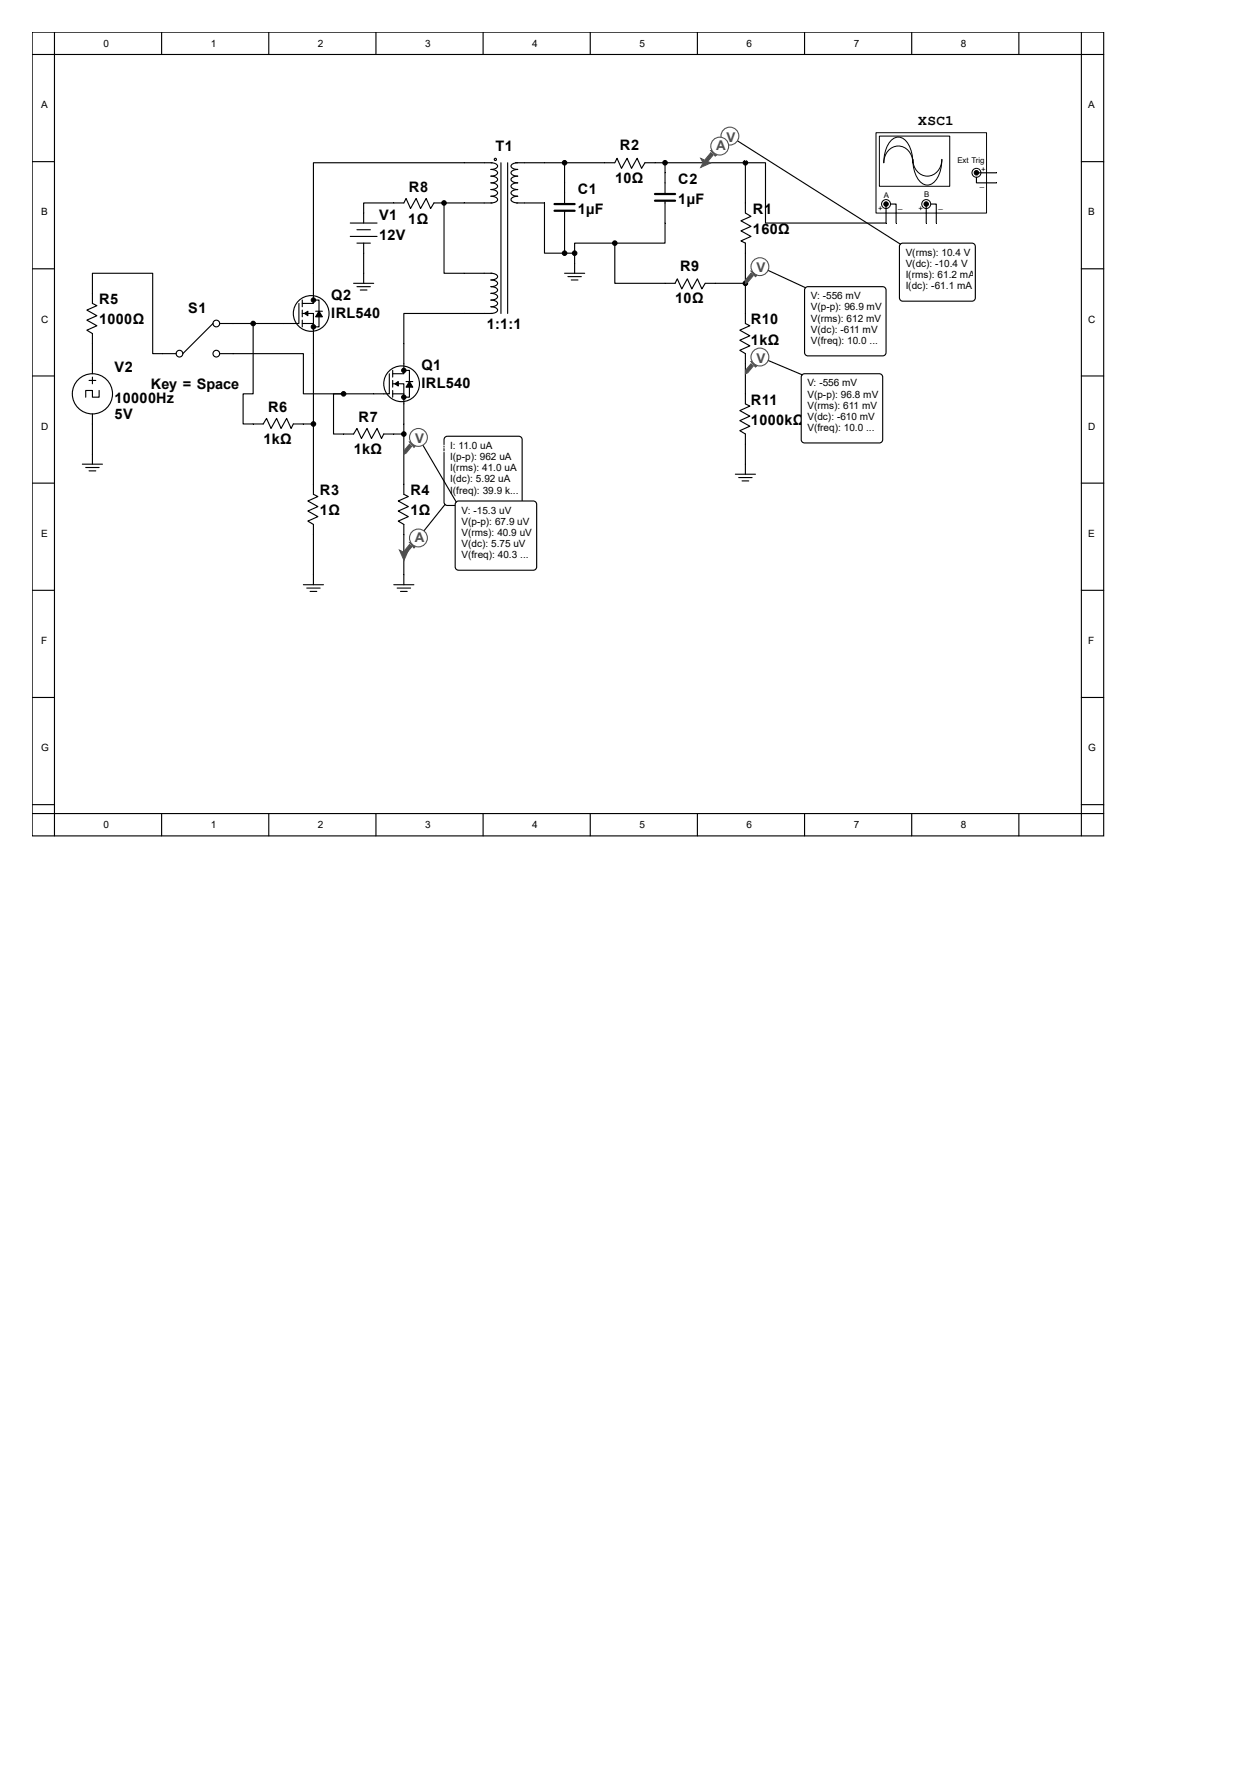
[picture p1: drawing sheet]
<svg xmlns="http://www.w3.org/2000/svg" width="297mm" height="420mm" viewBox="0 0 297 420" stroke-linecap="round" stroke-linejoin="round" font-family="sans-serif">
<g fill="none" stroke="#000" stroke-width=".26">
<path d="M7.6 7.6h254v190.5h-254zM7.6 12.9h254M12.9 7.6v190.5M38.3 7.6v5.3M63.7 7.6v5.3M89.1 7.6v5.3M114.5 7.6v5.3M139.9 7.6v5.3M165.3 7.6v5.3M190.7 7.6v5.3M216.1 7.6v5.3M241.5 7.6v5.3"/>
<path d="M256.3 7.6v190.5M7.6 38.3h5.3M116.4 38.6a1.54 1.54 0 0 1 1.6 .8 1.31 1.31 0 0 1-1.6 .8 1.54 1.54 0 0 1 1.6 .8 1.31 1.31 0 0 1-1.6 .8 1.54 1.54 0 0 1 1.6 .7 1.31 1.31 0 0 1-1.6 .8 1.54 1.54 0 0 1 1.6 .8 1.31 1.31 0 0 1-1.6 .8 1.54 1.54 0 0 1 1.6 .8 1.31 1.31 0 0 1-1.6 .8 1.54 1.54 0 0 1 1.6 .8 1.31 1.31 0 0 1-1.6 .8M116.6 38.6h-42.3v33.3h-2.7M118.7 38.6v35.7M120.3 38.6v35.7M122.2 38.6h6.9M122.7 38.6a1.54 1.54 0 0 0-1.6 .8 1.31 1.31 0 0 0 1.6 .8 1.54 1.54 0 0 0-1.6 .8 1.31 1.31 0 0 0 1.6 .8 1.54 1.54 0 0 0-1.6 .7 1.31 1.31 0 0 0 1.6 .8 1.54 1.54 0 0 0-1.6 .8 1.31 1.31 0 0 0 1.6 .8 1.54 1.54 0 0 0-1.6 .8 1.31 1.31 0 0 0 1.6 .8 1.54 1.54 0 0 0-1.6 .8 1.31 1.31 0 0 0 1.6 .8M143.4 38.6h2.3l.6-1.1 1 2.4 1.3-2.4 1.1 2.4 1.3-2.4 1.1 2.4 .8-1.3h2.4M256.3 38.3h5.3M83 52.9h6.4M83 56h6.4"/>
<path d="M84.6 54.5h3.2M84.6 57.6h3.2M86.2 50.5v2.4M86.2 57.6v9.6M110 48.1h6.6M122.4 48.1h6.7M176.7 48.1v2.4l1.3 .8-2.4 1 2.4 1.4-2.4 1 2.4 1.3-2.4 1.1 1.1 .5v2.4M7.6 63.7h5.3M70.9 71.9v4.8h-3.7M71.6 74.3h2.7v2.4M71.6 76.7h2.7v7.1M71.6 71.1v1.6"/>
<path d="M71.6 73.5v1.6M71.6 75.9v1.6M74.3 71.1h1.3v6.4h-1.3M74.8 73.8h1.6M83.8 67.2h4.8M84.6 67.9h3.2M85.4 68.7h1.6M110 64.8h6.6M116.4 64.8a1.54 1.54 0 0 1 1.6 .8 1.31 1.31 0 0 1-1.6 .8 1.54 1.54 0 0 1 1.6 .8 1.31 1.31 0 0 1-1.6 .7 1.54 1.54 0 0 1 1.6 .8 1.31 1.31 0 0 1-1.6 .8 1.54 1.54 0 0 1 1.6 .8 1.31 1.31 0 0 1-1.6 .8 1.54 1.54 0 0 1 1.6 .8 1.31 1.31 0 0 1-1.6 .8 1.54 1.54 0 0 1 1.6 .8 1.31 1.31 0 0 1-1.6 .8M116.6 74.3h-20.9v14.3h-2.6M133.8 64.8h4.8M134.6 65.6h3.2"/>
<path d="M135.4 66.4h1.6M136.2 62.4v2.4M256.3 63.7h5.3M7.6 89.1h5.3M21.1 90.2h1.6M21.9 86.2v2.4M21.9 89.4v1.6M21.9 98.1v11.9M23.5 92.6v1.5h-1.6v-1.5h-1.6v1.5M92.3 88.6v4.7h-3.7M93.1 91h2.6v2.3M93.1 93.3h2.6v7.2"/>
<path d="M93.1 87.8v1.6M93.1 90.2v1.6M93.1 92.6v1.5M95.7 87.8h1.3v6.3h-1.3M96.3 90.4h1.5M256.3 89.1h5.3M7.6 114.5h5.3M19.5 110h4.8M20.3 110.8h3.2M21.1 111.6h1.6M74.3 114.8v2.4l1.1 .5-2.4 1 2.4 1.4-2.4 1 2.4 1.3-2.4 1.1 1.3 .8v2.4M95.7 114.8v2.4l1.1 .5-2.4 1 2.4 1.4-2.4 1 2.4 1.3-2.4 1.1 1.3 .8v14.3"/>
<path d="M256.3 114.5h5.3M7.6 139.9h5.3M71.9 138.6h4.8M72.7 139.4h3.2M74.3 136.2v2.4M93.3 138.6h4.8M94.1 139.4h3.2M256.3 139.9h5.3M73.5 140.2h1.6M94.9 140.2h1.6M7.6 165.3h5.3M256.3 165.3h5.3"/>
<path d="M7.6 190.7h5.3M7.6 192.8h254M38.3 192.8v5.3M63.7 192.8v5.3M89.1 192.8v5.3M114.5 192.8v5.3M139.9 192.8v5.3M165.3 192.8v5.3M190.7 192.8v5.3M216.1 192.8v5.3M241.5 192.8v5.3M256.3 190.7h5.3"/>
<circle cx="117.4" cy="37.8" r=".26"/>
<circle cx="73.8" cy="74.3" r="4.2"/>
<circle cx="21.9" cy="93.3" r="4.8"/>
<circle cx="95.2" cy="91" r="4.2"/>
</g>
<path d="M72.2 74.3l.8-.5v1zM75.6 73.8l.8 1.3h-1.6zM93.6 91l.8-.6v1.1zM97 90.4l.8 1.4h-1.5z" fill="#000" stroke="#000" stroke-width=".26"/>
<g fill="#000" stroke="#000" stroke-width=".24">
<circle cx="74.3" cy="77.5" r=".53"/>
<circle cx="74.3" cy="71.1" r=".53"/>
<circle cx="95.7" cy="94.1" r=".53"/>
<circle cx="95.7" cy="87.8" r=".53"/>
</g>
<path d="M207.7 31.5h26.1v19h-26.1z" fill="#fff"/>
<path d="M207.6 31.5h26.2v19h-26.2z" fill="none" stroke="#000" stroke-width=".24"/>
<path d="M208.5 32.3h16.6v11.9h-16.6z" fill="#fff"/>
<path d="M208.4 32.3h16.7v11.9h-16.7zM211.2 33.3a2.35 2.35 0 0 1 4 .6 8.3 8.3 0 0 1 1.2 4.7 3.5 3.5 0 0 0-1.7-3.4 3.5 3.5 0 0 0-3.7 .1 4.1 4.1 0 0 0-1.5 3.3 7.8 7.8 0 0 1 1.7-5.3zM216.4 37.8a3.5 3.5 0 0 0 1.6 3.3 3.5 3.5 0 0 0 3.7 0 4.1 4.1 0 0 0 1.6-3.3 7.2 7.2 0 0 1-2.3 5.7 2.38 2.38 0 0 1-3.4-1.1 8.3 8.3 0 0 1-1.2-4.6z" fill="none" stroke="#000" stroke-width=".24"/>
<g fill="#fff" stroke="#000" stroke-width=".24">
<circle cx="219.6" cy="48.4" r="1.06"/>
<circle cx="210" cy="48.4" r="1.06"/>
<circle cx="231.5" cy="41" r="1.06"/>
</g>
<g fill="none" stroke="#000" stroke-width=".26">
<path d="M129.1 38.6h14.3M133.8 38.6v9.8M155.3 38.6h21.4M157.6 38.6v7.4M176.7 38.6h4.8v14.3h28.5v-4M176.7 38.6v9.5M105.3 48.1v16.7h4.7M105.3 48.1h.1M110 48.1h-7.1l-.8 1.3-1.1-2.4-1.3 2.4-1.1-2.4-1.3 2.4-1-2.4-.6 1.1h-9.5v2.4M129.1 48.1v11.9h4.7M133.8 50v10M145.7 57.6v9.6h14.3l.5-1.1 1.1 2.4 1.3-2.4 1.1 2.4 1.3-2.4 1.1 2.4 .8-1.3h9.5"/>
<path d="M145.7 57.6h-9.5v2.4M157.6 47.6v10h-11.9M211.1 48.4h1.3v4.5M219.6 48.4v4.5M220.6 48.4h1.3v4.5M231.5 42v1.3h4.7M231.7 41h4.5M50.5 76.7l-7.2 7.1M52.1 76.7h15.1M60 76.7v16.6h-2.4v7.2h4.8l.8-1.3 1 2.3 1.4-2.3 1 2.3 1.3-2.3 1.1 2.3 .5-1h4.8M133.8 60h2.4M136.2 60v2.4"/>
<path d="M176.7 60v16.7l1 .5-2.3 1.1 2.3 1.3-2.3 1 2.3 1.4-2.3 1 1.3 .8v11.9l1 .6-2.3 1 2.3 1.3-2.3 1.1 2.3 1.3-2.3 1.1 1.3 .8v9.5M41.8 83.8h-5.6v-19h-14.3v7.1l1.1 .5-2.4 1.1 2.4 1.3-2.4 1.1 2.4 1.3-2.4 1.1 1.3 .8v7.1M52.1 83.8h19.8v9.5h9.5M74.3 83.8v31M81.4 93.3h-2.3v9.6h4.7l.8-1.4 1.1 2.4 1.3-2.4 1.1 2.4 1.3-2.4 1 2.4 .6-1h4.7M81.4 93.3h7.2M95.7 100.5v14.3M174.3 112.4h4.8M175.1 113.2h3.2M175.9 114h1.6M74.3 126.7v9.5"/>
<circle cx="51.3" cy="76.7" r=".79"/>
<circle cx="42.5" cy="83.8" r=".79"/>
<circle cx="51.3" cy="83.8" r=".79"/>
</g>
<g fill="#000" stroke="#000" stroke-width=".24">
<circle cx="210" cy="48.4" r=".53"/>
<circle cx="219.6" cy="48.4" r=".53"/>
<circle cx="231.5" cy="41" r=".53"/>
</g>
<g fill="#000" stroke="#000" stroke-width=".26">
<circle cx="133.8" cy="38.6" r=".53"/>
<circle cx="157.6" cy="38.6" r=".53"/>
<circle cx="176.7" cy="38.6" r=".53"/>
<circle cx="105.3" cy="48.1" r=".53"/>
<circle cx="145.7" cy="57.6" r=".53"/>
<circle cx="60" cy="76.7" r=".53"/>
<circle cx="133.8" cy="60" r=".53"/>
<circle cx="136.2" cy="60" r=".53"/>
<circle cx="176.7" cy="67.2" r=".53"/>
<circle cx="81.4" cy="93.3" r=".53"/>
<circle cx="74.3" cy="100.5" r=".53"/>
<circle cx="95.7" cy="102.9" r=".53"/>
</g>
<path d="M131.4 50h4.8M131.4 48.4h4.8M155.3 47.6h4.7M155.3 46h4.7" fill="none" stroke="#000" stroke-width=".53"/>
<path d="M105.5 103.6l.5-.2h17a.79 .79 0 0 1 .8 .8v14.8a.79 .79 0 0 1-.8 .8h-17a.79 .79 0 0 1-.7-.8v-14.8z" fill-rule="evenodd" fill="#fff" stroke="#000" stroke-width=".26"/>
<path d="M105.5 119.5l-6.3 8" fill="none" stroke="#000" stroke-width=".26"/>
<path d="M94.7 130.4l1.1 .5 1-.5-1 2.4z" fill-rule="evenodd" fill="#505050"/>
<path d="M94.7 130.4l1.1 .5 1-.5-1 2.4z" fill="none" stroke="#505050" stroke-width=".25"/>
<path d="M97.1 129.1l.5 .5-1.3 1.6-.5 .2v-.7z" fill-rule="evenodd" fill="#505050"/>
<path d="M97.1 129.1l.5 .5-1.3 1.6-.5 .2v-.7z" fill="none" stroke="#505050" stroke-width=".25"/>
<path d="M97.1 128.6h.2l1.1 1-.3 .3z" fill-rule="evenodd" fill="#505050"/>
<path d="M97.1 128.6h.2l1.1 1-.3 .3z" fill="none" stroke="#505050" stroke-width=".25"/>
<circle cx="99.2" cy="127.5" r="2.12" fill="#fff"/>
<circle cx="99.2" cy="127.5" r="2.12" fill="none" stroke="#505050" stroke-width=".25"/>
<path d="M213.4 57.9l.6-.3h16.4a.79 .79 0 0 1 .8 .8v12.2a.79 .79 0 0 1-.8 .8h-16.4a.79 .79 0 0 1-.8-.8v-12.2z" fill-rule="evenodd" fill="#fff" stroke="#000" stroke-width=".26"/>
<path d="M173 32.2l40.5 25.7" fill="none" stroke="#000" stroke-width=".26"/>
<path d="M166.1 37.5l2.4 1.1-2.4 1.1 .6-1.1z" fill-rule="evenodd" fill="#505050"/>
<path d="M166.1 37.5l2.4 1.1-2.4 1.1 .6-1.1z" fill="none" stroke="#505050" stroke-width=".25"/>
<path d="M168.5 36.2l.5 .5-1.3 1.6-.5 .3v-.8z" fill-rule="evenodd" fill="#505050"/>
<path d="M168.5 36.2l.5 .5-1.3 1.6-.5 .3v-.8z" fill="none" stroke="#505050" stroke-width=".25"/>
<path d="M168.5 35.7h.3l1 1-.3 .3z" fill-rule="evenodd" fill="#505050"/>
<path d="M168.5 35.7h.3l1 1-.3 .3z" fill="none" stroke="#505050" stroke-width=".25"/>
<circle cx="173" cy="32.3" r="2.12" fill="#fff"/>
<circle cx="173" cy="32.3" r="2.12" fill="none" stroke="#505050" stroke-width=".25"/>
<circle cx="170.6" cy="34.6" r="2.12" fill="#fff"/>
<circle cx="170.6" cy="34.6" r="2.12" fill="none" stroke="#505050" stroke-width=".25"/>
<path d="M108.1 119l.6-.3h17.7a.79 .79 0 0 1 .8 .8v14.9a.79 .79 0 0 1-.8 .7h-17.7a.79 .79 0 0 1-.8-.7v-14.9z" fill-rule="evenodd" fill="#fff" stroke="#000" stroke-width=".26"/>
<path d="M99.2 103.7l9 15.3" fill="none" stroke="#000" stroke-width=".26"/>
<path d="M97.1 105.3l.5 .5-1.3 1.6-.5 .3v-.9z" fill-rule="evenodd" fill="#505050"/>
<path d="M97.1 105.3l.5 .5-1.3 1.6-.5 .3v-.9z" fill="none" stroke="#505050" stroke-width=".25"/>
<path d="M97.1 104.7h.2l1.1 1.1-.3 .2z" fill-rule="evenodd" fill="#505050"/>
<path d="M97.1 104.7h.2l1.1 1.1-.3 .2z" fill="none" stroke="#505050" stroke-width=".25"/>
<circle cx="99.2" cy="103.7" r="2.12" fill="#fff"/>
<circle cx="99.2" cy="103.7" r="2.12" fill="none" stroke="#505050" stroke-width=".25"/>
<path d="M190.2 88.8l.5-.2h17.7a.79 .79 0 0 1 .8 .8v14.8a.79 .79 0 0 1-.8 .8h-17.7a.79 .79 0 0 1-.8-.8v-14.8z" fill-rule="evenodd" fill="#fff" stroke="#000" stroke-width=".26"/>
<path d="M180.1 84.6l10.1 4.2" fill="none" stroke="#000" stroke-width=".26"/>
<path d="M178 86.2l.6 .5-1.4 1.6-.5 .3v-.8z" fill-rule="evenodd" fill="#505050"/>
<path d="M178 86.2l.6 .5-1.4 1.6-.5 .3v-.8z" fill="none" stroke="#505050" stroke-width=".25"/>
<path d="M178 85.7h.3l1.1 1-.3 .3z" fill-rule="evenodd" fill="#505050"/>
<path d="M178 85.7h.3l1.1 1-.3 .3z" fill="none" stroke="#505050" stroke-width=".25"/>
<circle cx="180.1" cy="84.6" r="2.11" fill="#fff"/>
<circle cx="180.1" cy="84.6" r="2.11" fill="none" stroke="#505050" stroke-width=".25"/>
<path d="M190.9 68.2l.6-.3h17.7a.79 .79 0 0 1 .8 .8v14.9a.79 .79 0 0 1-.8 .7h-17.7a.79 .79 0 0 1-.8-.7v-14.9z" fill-rule="evenodd" fill="#fff" stroke="#000" stroke-width=".26"/>
<path d="M180.1 63.2l10.9 5" fill="none" stroke="#000" stroke-width=".26"/>
<path d="M178 64.8l.6 .5-1.4 1.6-.5 .3v-.8z" fill-rule="evenodd" fill="#505050"/>
<path d="M178 64.8l.6 .5-1.4 1.6-.5 .3v-.8z" fill="none" stroke="#505050" stroke-width=".25"/>
<path d="M178 64.3h.3l1.1 1-.3 .3z" fill-rule="evenodd" fill="#505050"/>
<path d="M178 64.3h.3l1.1 1-.3 .3z" fill="none" stroke="#505050" stroke-width=".25"/>
<circle cx="180.1" cy="63.2" r="2.12" fill="#fff"/>
<circle cx="180.1" cy="63.2" r="2.12" fill="none" stroke="#505050" stroke-width=".25"/>
<g font-size="3.4">
<text x="217.7" y="29.5">XSC1</text>
<text x="117.5" y="35.9">T1</text>
<text x="146.9" y="35.6">R2</text>
<text x="96.9" y="45.4">R8</text>
<text x="136.9" y="45.9">C1</text>
<text x="145.8" y="43.3">10Ω</text>
<text x="160.8" y="43.6">C2</text>
<text x="89.9" y="52">V1</text>
<text x="96.7" y="53.1">1Ω</text>
<text x="136.9" y="50.7">1µF</text>
<text x="160.8" y="48.3">1µF</text>
<text x="178.5" y="50.7">R1</text>
<text x="89.9" y="56.8">12V</text>
<text x="178.5" y="55.5">160Ω</text>
<text x="161.2" y="64.2">R9</text>
<text x="78.5" y="71.1">Q2</text>
<text x="160.1" y="71.9">10Ω</text>
<text x="23.5" y="72.1">R5</text>
<text x="23.5" y="76.9">1000Ω</text>
<text x="44.6" y="74.3">S1</text>
<text x="78.5" y="75.3">IRL540</text>
<text x="115.4" y="77.9">1:1:1</text>
<text x="178" y="76.9">R10</text>
<text x="178" y="81.7">1kΩ</text>
<text x="27.1" y="88.3">V2</text>
<text x="99.9" y="87.8">Q1</text>
<text x="27.1" y="95.4">10000Hz</text>
<text x="35.8" y="92.2">Key = Space</text>
<text x="99.9" y="92">IRL540</text>
<text x="178" y="95.9">R11</text>
<text x="27.1" y="99.4">5V</text>
<text x="63.5" y="97.5">R6</text>
<text x="85" y="99.9">R7</text>
<text x="178" y="100.7">1000kΩ</text>
<text x="62.4" y="105.2">1kΩ</text>
<text x="83.9" y="107.6">1kΩ</text>
<text x="75.8" y="117.4">R3</text>
<text x="97.3" y="117.4">R4</text>
<text x="75.8" y="122.1">1Ω</text>
<text x="97.3" y="122.1">1Ω</text>
</g>
<g font-size="3.2" fill="#505050">
<text x="169.8" y="35.6">A</text>
<text x="172.2" y="33.6">V</text>
<text x="179.3" y="64.5">V</text>
<text x="179.3" y="85.9">V</text>
<text x="98.4" y="105">V</text>
<text x="98.3" y="128.5">A</text>
</g>
<g font-size="2.4">
<text x="24.6" y="11.1">0</text>
<text x="50" y="11.1">1</text>
<text x="75.4" y="11.1">2</text>
<text x="100.8" y="11.1">3</text>
<text x="126.2" y="11.1">4</text>
<text x="151.6" y="11.1">5</text>
<text x="177" y="11.1">6</text>
<text x="202.4" y="11.1">7</text>
<text x="227.8" y="11.1">8</text>
<text x="9.7" y="25.7">A</text>
<text x="257.9" y="25.7">A</text>
<text x="9.7" y="51.1">B</text>
<text x="257.9" y="51.1">B</text>
<text x="214.7" y="60.6">V(rms): 10.4 V</text>
<text x="214.7" y="63.3">V(dc): -10.4 V</text>
<text x="214.7" y="65.9">I(rms): 61.2 mA</text>
<text x="192.2" y="71">V: -556 mV</text>
<text x="214.7" y="68.6">I(dc): -61.1 mA</text>
<text x="9.7" y="76.5">C</text>
<text x="192.2" y="73.6">V(p-p): 96.9 mV</text>
<text x="192.2" y="76.2">V(rms): 612 mV</text>
<text x="257.9" y="76.5">C</text>
<text x="192.2" y="78.9">V(dc): -611 mV</text>
<text x="192.2" y="81.5">V(freq): 10.0 ...</text>
<text x="191.4" y="91.6">V: -556 mV</text>
<text x="191.4" y="94.2">V(p-p): 96.8 mV</text>
<text x="9.7" y="101.9">D</text>
<text x="191.4" y="96.9">V(rms): 611 mV</text>
<text x="191.4" y="99.5">V(dc): -610 mV</text>
<text x="257.9" y="101.9">D</text>
<text x="106.7" y="106.4">I: 11.0 uA</text>
<text x="191.4" y="102.2">V(freq): 10.0 ...</text>
<text x="106.7" y="109.1">I(p-p): 962 uA</text>
<text x="106.7" y="111.7">I(rms): 41.0 uA</text>
<text x="106.7" y="114.3">I(dc): 5.92 uA</text>
<text x="106.7" y="117">I(freq): 39.9 k...</text>
<text x="109.4" y="121.8">V: -15.3 uV</text>
<text x="109.4" y="124.4">V(p-p): 67.9 uV</text>
<text x="9.7" y="127.3">E</text>
<text x="109.4" y="127">V(rms): 40.9 uV</text>
<text x="109.4" y="129.7">V(dc): 5.75 uV</text>
<text x="257.9" y="127.3">E</text>
<text x="109.4" y="132.3">V(freq): 40.3 ...</text>
<text x="9.7" y="152.7">F</text>
<text x="257.9" y="152.7">F</text>
<text x="9.7" y="178.1">G</text>
<text x="257.9" y="178.1">G</text>
<text x="24.6" y="196.3">0</text>
<text x="50" y="196.3">1</text>
<text x="75.4" y="196.3">2</text>
<text x="100.8" y="196.3">3</text>
<text x="126.2" y="196.3">4</text>
<text x="151.6" y="196.3">5</text>
<text x="177" y="196.3">6</text>
<text x="202.4" y="196.3">7</text>
<text x="227.8" y="196.3">8</text>
</g>
<g font-size="2.4" fill="#fff">
<text x="172.7" y="38.1">PR1</text>
<text x="182.2" y="66.7">PR4</text>
<text x="182.2" y="88.1">PR3</text>
<text x="101.3" y="107.2">PR6</text>
</g>
<g font-size="1.9">
<text x="226.9" y="38.7">Ext Trig</text>
<text x="232.5" y="40.8">+</text>
<text x="209.5" y="46.9">A</text>
<text x="219" y="46.6">B</text>
<text x="232.2" y="44">_</text>
<text x="208.2" y="50">+</text>
<text x="212.9" y="49.3">_</text>
<text x="217.7" y="50">+</text>
<text x="222.5" y="49.3">_</text>
</g>
</svg>
